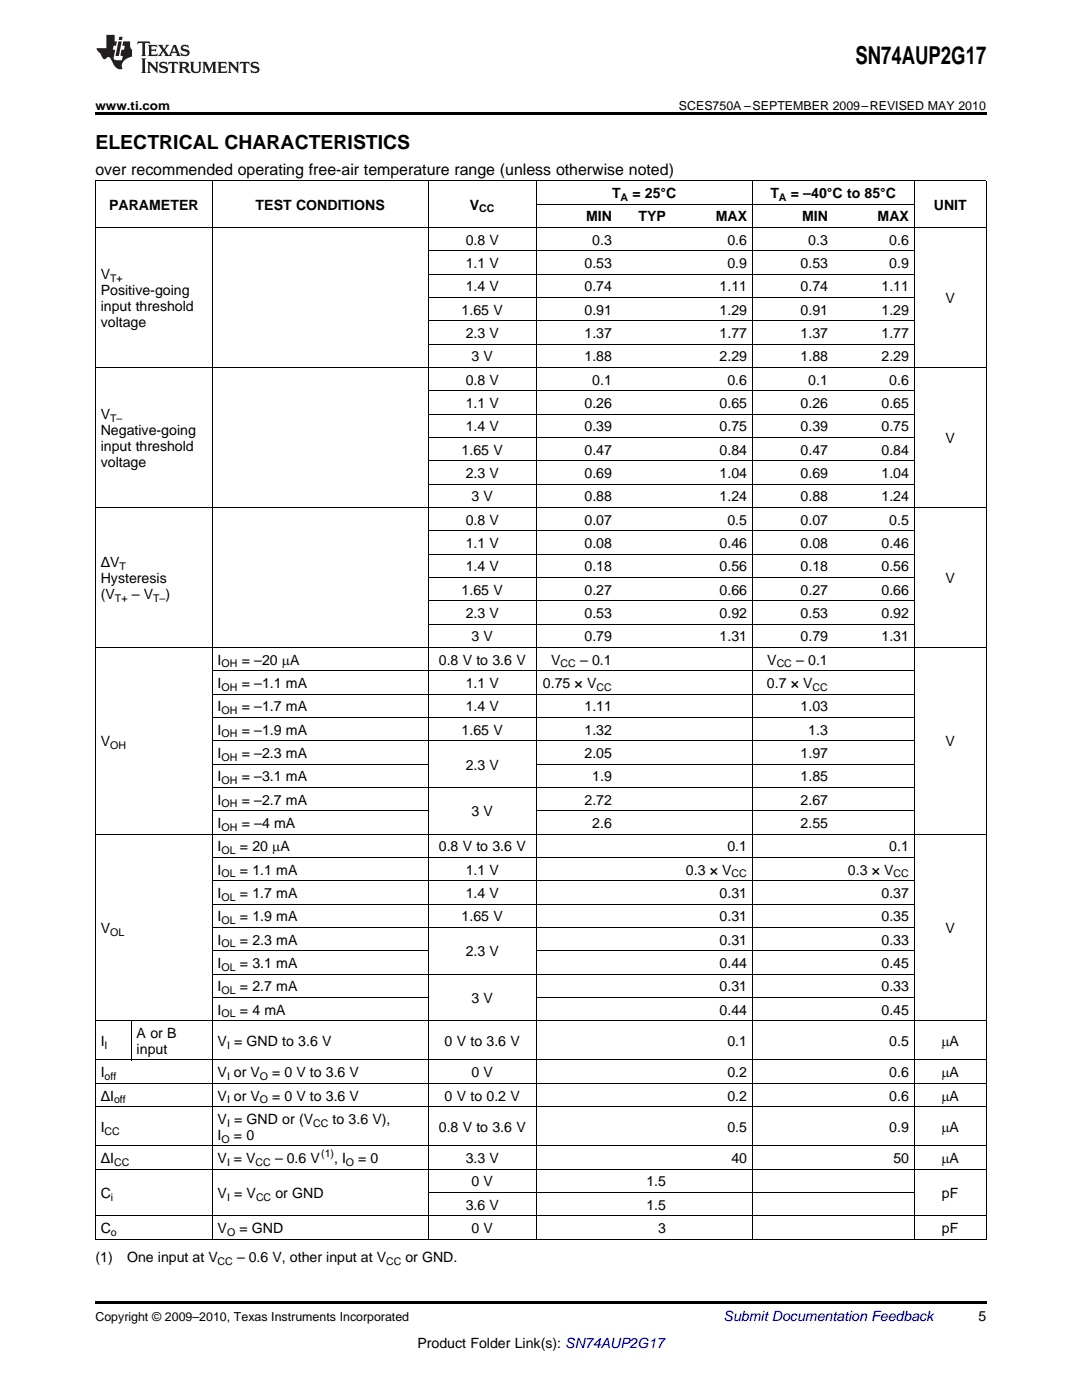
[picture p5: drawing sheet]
<svg xmlns="http://www.w3.org/2000/svg" width="216mm" height="279mm" viewBox="0 0 216 279" stroke-linecap="round" stroke-linejoin="round" font-family="sans-serif">
<g fill="#231f20">
<path d="M27.5 8.3l-.1 .5 .4-.2h.6v.1v2.1l-.2 .4h1l-.3-.4v-2.1l.1-.1h.5l.5 .2-.2-.5zM29.5 9l.2 .3v1.5l-.2 .4h1.8l.2-.6a1.04 1.04 0 0 1-1.3 .2v-.7h.6l.3 .2v-.6l-.3 .2h-.6v-.6l.8-.1 .4 .3-.2-.5zM31.5 9l.9 1.1-.9 1.1h.8l-.2-.2 .5-.7 .4 .7-.2 .2h1.5l-.1-.2 .1-.4h.9l.1 .4-.2 .2h1l-.3-.3-.7-1.9h-.5l-.9 2-.8-1 .9-1h-.8l.1 .3-.3 .5-.4-.6 .2-.2zM34.7 9.3l.4 1h-.7zM36.3 9.1a.63 .63 0 0 0-.2 .7 .63 .63 0 0 0 .6 .4l.6 .2 .1 .2a.75 .75 0 0 1-.7 .4 .75 .75 0 0 1-.6-.5l.1 .7 .1-.1a1.11 1.11 0 0 0 1.5-.6 1.13 1.13 0 0 0-1.2-.8l-.1-.4a1.04 1.04 0 0 1 1.2 .2l-.2-.5-.1 .1-.5-.2zM28.2 11.7l.2 .3v2.2l-.2 .4h1l-.3-.4v-2.2l.3-.3zM29.3 12.3l.3 .4v1.5l-.3 .4h.8l-.2-.4v-1.3l1.5 1.7v-1.9l.2-.4h-.7l.2 .4v.9l-1.1-1.3zM32 12.5a.62 .62 0 0 0-.2 .7 .62 .62 0 0 0 .6 .4l.6 .1 .1 .3a.76 .76 0 0 1-.7 .3 .76 .76 0 0 1-.6-.4l.1 .7 .1-.1a1.11 1.11 0 0 0 1.5-.6 1.13 1.13 0 0 0-1.2-.8l-.1-.4a1.04 1.04 0 0 1 1.2 .2l-.2-.6-.1 .1-.5-.1zM33.7 12.3l-.2 .7a.61 .61 0 0 1 .8-.4v1.6l-.2 .4h.9l-.2-.4v-1.6a.63 .63 0 0 1 .8 .4l-.2-.7zM35.6 12.3l.3 .4v1.5l-.3 .4h1l-.2-.2v-.8l.5 .2a.76 .76 0 0 0 1.2 .7l-1-1a.58 .58 0 0 0 .6-.5 .58 .58 0 0 0-.5-.6zM36.4 12.7l.1-.1a.45 .45 0 0 1 .5 .1 .45 .45 0 0 1 .1 .5l-.7 .2zM37.9 12.3l.2 .2a2.17 2.17 0 0 0 .3 1.9 .99 .99 0 0 0 1.6-.6v-1.1l.2-.4h-.7l.2 .2a1.92 1.92 0 0 1-.2 1.8 .6 .6 0 0 1-.9-.5v-1.1l.2-.4zM40.4 12.3l.2 .4v1.5l-.2 .4h.7l-.2-.4v-1.4l.8 1.8 .8-1.8v1.4l-.2 .4h.9l-.2-.4v-1.5l.2-.4h-.8l-.6 1.5-.6-1.5zM43.4 12.3l.2 .4v1.5l-.2 .4h1.8l.2-.6a1.04 1.04 0 0 1-1.3 .2v-.7h.5l.4 .2v-.6l-.4 .2h-.5v-.7h.8l.3 .3-.1-.6zM45.5 12.3l.2 .4v1.5l-.2 .4h.7l-.2-.4v-1.3l1.5 1.7v-1.9l.2-.4h-.7l.2 .4v.9l-1.1-1.3zM47.9 12.3l-.1 .7a.61 .61 0 0 1 .8-.4v1.6l-.3 .4h1l-.3-.4 .1-1.6a.63 .63 0 0 1 .7 .4l-.1-.7zM50.2 12.5a.62 .62 0 0 0-.2 .7 .62 .62 0 0 0 .6 .4l.6 .1 .2 .3a.76 .76 0 0 1-.8 .3 .76 .76 0 0 1-.6-.4l.1 .7 .2-.1a1.11 1.11 0 0 0 1.5-.6 1.13 1.13 0 0 0-1.3-.8l-.1-.4a1.04 1.04 0 0 1 1.2 .2l-.1-.6-.2 .1-.5-.1z"/>
<path d="M21.2 7v2.6h-1.9l.1 .4 .7 .9a.91 .91 0 0 0 1 .9 .56 .56 0 0 1 .5-.4 .56 .56 0 0 1 .5 .3l.4 .8a1.53 1.53 0 0 0 1.9 1.2 1.54 1.54 0 0 1 1-2.1l.9-.3v-1.4a1.52 1.52 0 0 1-.3-1.6h-1.4l-.2 .8h.5l-.2 .8h-.4l-.2 1v.2l.4 .1-.2 .8a1.93 1.93 0 0 1-1.6-.2l.3-1.9h-.5l.2-.8h.4l.2-.8h-.4v-1.3zM23.6 8.3l-.6 2.9h.7l.6-2.9zM23.8 7.3l-.1 .7h.6l.2-.7z"/>
</g>
<path d="M19 22.5h177.8v.5h-177.8zM19 259.7h177.8v.5h-177.8z" fill="#000"/>
<g fill="none" stroke="#000" stroke-width=".2">
<path d="M19 36.1h177.8M19.1 36.1v211.3M42.3 36.1v211.3M85.4 36.1v211.3M107 36.1v211.3M150.1 36.1v211.3M182.4 36.1v211.3M196.8 36.1v211.3M19 45.4h177.8M85.5 59.4h97M85.5 54.7h97M85.5 50h97"/>
<path d="M107 40.7h75.5M19 73.3h177.8M85.5 78h97M85.5 68.7h97M85.5 64h97M85.5 96.6h97M85.5 92h97M85.5 87.3h97M85.5 82.6h97M19 101.3h177.8M85.5 119.9h97M85.5 115.2h97"/>
<path d="M85.5 110.6h97M85.5 105.9h97M19 129.2h177.8M42.4 138.5h140.1M42.4 133.9h140.1M85.5 124.5h97M42.4 157.1h140.1M42.4 152.5h43M42.4 147.8h140.1M42.4 143.2h140.1M107 152.5h75.5M19 166.5h177.8"/>
<path d="M42.4 175.8h140.1M42.4 171.1h140.1M42.4 161.8h43M107 161.8h75.5M42.4 199.1h43M42.4 194.4h140.1M42.4 189.7h43M42.4 185.1h140.1M42.4 180.4h140.1M107 199.1h75.5M107 189.7h75.5M19 216.2h177.8"/>
<path d="M19 211.5h177.8M19 203.7h177.8M26.2 203.8v7.8M19 233.3h177.8M19 228.7h177.8M19 220.9h177.8M85.5 238h97M19 247.3h177.8M19 242.7h177.8"/>
</g>
<text font-size="4.9" x="170.7" y="12.8">SN74AUP2G17</text>
<text font-size="3.9" x="19" y="29.7">ELECTRICAL CHARACTERISTICS</text>
<text font-size="3.2" x="19" y="34.9">over recommended operating free-air temperature range (unless otherwise noted)</text>
<g font-size="2.8">
<text x="21.8" y="41.8">PARAMETER</text>
<text x="51" y="41.8">TEST CONDITIONS</text>
<text x="93.8" y="41.8">V</text>
<text x="122.1" y="39.5">T</text>
<text x="126.2" y="39.5">= 25°C</text>
<text x="153.7" y="39.5">T</text>
<text x="157.8" y="39.5">= –40°C to 85°C</text>
<text x="186.3" y="41.8">UNIT</text>
<text x="116.9" y="44.2">MIN</text>
<text x="127.4" y="44.2">TYP</text>
<text x="142.8" y="44.2">MAX</text>
<text x="160.1" y="44.2">MIN</text>
<text x="175.1" y="44.2">MAX</text>
<text x="92.9" y="48.8">0.8 V</text>
<text x="92.9" y="53.5">1.1 V</text>
<text x="116.6" y="53.5">0.53</text>
<text x="118.2" y="48.8">0.3</text>
<text x="145.1" y="48.8">0.6</text>
<text x="145.1" y="53.5">0.9</text>
<text x="159.7" y="53.5">0.53</text>
<text x="161.3" y="48.8">0.3</text>
<text x="177.4" y="48.8">0.6</text>
<text x="177.4" y="53.5">0.9</text>
<text x="20.1" y="55.7">V</text>
<text x="20.1" y="58.9">Positive-going</text>
<text x="92.9" y="58.1">1.4 V</text>
<text x="116.6" y="58.1">0.74</text>
<text x="143.6" y="58.1">1.11</text>
<text x="159.7" y="58.1">0.74</text>
<text x="175.9" y="58.1">1.11</text>
<text x="20.1" y="62.1">input threshold</text>
<text x="20.1" y="65.2">voltage</text>
<text x="92.1" y="62.8">1.65 V</text>
<text x="116.6" y="62.8">0.91</text>
<text x="143.6" y="62.8">1.29</text>
<text x="159.7" y="62.8">0.91</text>
<text x="175.9" y="62.8">1.29</text>
<text x="188.7" y="60.5">V</text>
<text x="92.9" y="67.5">2.3 V</text>
<text x="116.6" y="67.5">1.37</text>
<text x="143.6" y="67.5">1.77</text>
<text x="159.7" y="67.5">1.37</text>
<text x="175.9" y="67.5">1.77</text>
<text x="92.9" y="76.8">0.8 V</text>
<text x="94.1" y="72.1">3 V</text>
<text x="116.6" y="72.1">1.88</text>
<text x="118.2" y="76.8">0.1</text>
<text x="143.6" y="72.1">2.29</text>
<text x="145.1" y="76.8">0.6</text>
<text x="159.7" y="72.1">1.88</text>
<text x="161.3" y="76.8">0.1</text>
<text x="175.9" y="72.1">2.29</text>
<text x="177.4" y="76.8">0.6</text>
<text x="20.1" y="83.6">V</text>
<text x="92.9" y="81.4">1.1 V</text>
<text x="116.6" y="81.4">0.26</text>
<text x="143.6" y="81.4">0.65</text>
<text x="159.7" y="81.4">0.26</text>
<text x="175.9" y="81.4">0.65</text>
<text x="20.1" y="86.8">Negative-going</text>
<text x="20.1" y="90">input threshold</text>
<text x="92.9" y="86.1">1.4 V</text>
<text x="116.6" y="86.1">0.39</text>
<text x="143.6" y="86.1">0.75</text>
<text x="159.7" y="86.1">0.39</text>
<text x="175.9" y="86.1">0.75</text>
<text x="188.7" y="88.4">V</text>
<text x="20.1" y="93.2">voltage</text>
<text x="92.1" y="90.7">1.65 V</text>
<text x="92.9" y="95.4">2.3 V</text>
<text x="116.6" y="90.7">0.47</text>
<text x="116.6" y="95.4">0.69</text>
<text x="143.6" y="90.7">0.84</text>
<text x="143.6" y="95.4">1.04</text>
<text x="159.7" y="90.7">0.47</text>
<text x="159.7" y="95.4">0.69</text>
<text x="175.9" y="90.7">0.84</text>
<text x="175.9" y="95.4">1.04</text>
<text x="94.1" y="100">3 V</text>
<text x="116.6" y="100">0.88</text>
<text x="143.6" y="100">1.24</text>
<text x="159.7" y="100">0.88</text>
<text x="175.9" y="100">1.24</text>
<text x="92.9" y="104.7">0.8 V</text>
<text x="116.6" y="104.7">0.07</text>
<text x="145.1" y="104.7">0.5</text>
<text x="159.7" y="104.7">0.07</text>
<text x="177.4" y="104.7">0.5</text>
<text x="20.1" y="113.2">ΔV</text>
<text x="92.9" y="109.4">1.1 V</text>
<text x="116.6" y="109.4">0.08</text>
<text x="143.6" y="109.4">0.46</text>
<text x="159.7" y="109.4">0.08</text>
<text x="175.9" y="109.4">0.46</text>
<text x="20.1" y="116.3">Hysteresis</text>
<text x="20.1" y="119.5">(V</text>
<text x="26.3" y="119.5">– V</text>
<text x="33" y="119.5">)</text>
<text x="92.1" y="118.7">1.65 V</text>
<text x="92.9" y="114">1.4 V</text>
<text x="116.6" y="114">0.18</text>
<text x="116.6" y="118.7">0.27</text>
<text x="143.6" y="114">0.56</text>
<text x="143.6" y="118.7">0.66</text>
<text x="159.7" y="114">0.18</text>
<text x="159.7" y="118.7">0.27</text>
<text x="175.9" y="114">0.56</text>
<text x="175.9" y="118.7">0.66</text>
<text x="188.7" y="116.3">V</text>
<text x="92.9" y="123.3">2.3 V</text>
<text x="116.6" y="123.3">0.53</text>
<text x="143.6" y="123.3">0.92</text>
<text x="159.7" y="123.3">0.53</text>
<text x="175.9" y="123.3">0.92</text>
<text x="94.1" y="128">3 V</text>
<text x="116.6" y="128">0.79</text>
<text x="143.6" y="128">1.31</text>
<text x="159.7" y="128">0.79</text>
<text x="175.9" y="128">1.31</text>
<text x="43.4" y="132.6">I</text>
<text x="43.4" y="137.3">I</text>
<text x="48.2" y="132.6">= –20 mA</text>
<text x="48.2" y="137.3">= –1.1 mA</text>
<text x="87.6" y="132.6">0.8 V to 3.6 V</text>
<text x="92.9" y="137.3">1.1 V</text>
<text x="108.3" y="137.3">0.75 × V</text>
<text x="110" y="132.6">V</text>
<text x="115.8" y="132.6">– 0.1</text>
<text x="153" y="137.3">0.7 × V</text>
<text x="153.1" y="132.6">V</text>
<text x="158.9" y="132.6">– 0.1</text>
<text x="43.4" y="142">I</text>
<text x="48.2" y="142">= –1.7 mA</text>
<text x="92.9" y="142">1.4 V</text>
<text x="116.6" y="142">1.11</text>
<text x="159.7" y="142">1.03</text>
<text x="20.1" y="148.9">V</text>
<text x="43.4" y="146.6">I</text>
<text x="48.2" y="146.6">= –1.9 mA</text>
<text x="92.1" y="146.6">1.65 V</text>
<text x="116.6" y="146.6">1.32</text>
<text x="161.3" y="146.6">1.3</text>
<text x="188.7" y="148.9">V</text>
<text x="43.4" y="151.3">I</text>
<text x="43.4" y="155.9">I</text>
<text x="48.2" y="151.3">= –2.3 mA</text>
<text x="48.2" y="155.9">= –3.1 mA</text>
<text x="92.9" y="153.6">2.3 V</text>
<text x="116.6" y="151.3">2.05</text>
<text x="118.2" y="155.9">1.9</text>
<text x="159.7" y="151.3">1.97</text>
<text x="159.7" y="155.9">1.85</text>
<text x="43.4" y="160.6">I</text>
<text x="48.2" y="160.6">= –2.7 mA</text>
<text x="116.6" y="160.6">2.72</text>
<text x="159.7" y="160.6">2.67</text>
<text x="43.4" y="165.2">I</text>
<text x="48.2" y="165.2">= –4 mA</text>
<text x="94.1" y="162.9">3 V</text>
<text x="118.2" y="165.2">2.6</text>
<text x="159.7" y="165.2">2.55</text>
<text x="43.4" y="169.9">I</text>
<text x="47.9" y="169.9">= 20 mA</text>
<text x="87.6" y="169.9">0.8 V to 3.6 V</text>
<text x="145.1" y="169.9">0.1</text>
<text x="177.4" y="169.9">0.1</text>
<text x="43.4" y="174.6">I</text>
<text x="43.4" y="179.2">I</text>
<text x="47.9" y="174.6">= 1.1 mA</text>
<text x="47.9" y="179.2">= 1.7 mA</text>
<text x="92.9" y="174.6">1.1 V</text>
<text x="92.9" y="179.2">1.4 V</text>
<text x="136.9" y="174.6">0.3 × V</text>
<text x="143.6" y="179.2">0.31</text>
<text x="169.2" y="174.6">0.3 × V</text>
<text x="175.9" y="179.2">0.37</text>
<text x="43.4" y="183.9">I</text>
<text x="47.9" y="183.9">= 1.9 mA</text>
<text x="92.1" y="183.9">1.65 V</text>
<text x="143.6" y="183.9">0.31</text>
<text x="175.9" y="183.9">0.35</text>
<text x="20.1" y="186.2">V</text>
<text x="43.4" y="188.5">I</text>
<text x="47.9" y="188.5">= 2.3 mA</text>
<text x="92.9" y="190.9">2.3 V</text>
<text x="143.6" y="188.5">0.31</text>
<text x="175.9" y="188.5">0.33</text>
<text x="188.7" y="186.2">V</text>
<text x="43.4" y="193.2">I</text>
<text x="43.4" y="197.8">I</text>
<text x="47.9" y="193.2">= 3.1 mA</text>
<text x="47.9" y="197.8">= 2.7 mA</text>
<text x="143.6" y="193.2">0.44</text>
<text x="143.6" y="197.8">0.31</text>
<text x="175.9" y="193.2">0.45</text>
<text x="175.9" y="197.8">0.33</text>
<text x="43.4" y="202.5">I</text>
<text x="47.9" y="202.5">= 4 mA</text>
<text x="94.1" y="200.2">3 V</text>
<text x="143.6" y="202.5">0.44</text>
<text x="175.9" y="202.5">0.45</text>
<text x="20.1" y="208.7">I</text>
<text x="27.3" y="207.2">A or B</text>
<text x="43.4" y="208.7">V = GND to 3.6 V</text>
<text x="88.7" y="208.7">0 V to 3.6 V</text>
<text x="145.1" y="208.7">0.1</text>
<text x="177.4" y="208.7">0.5</text>
<text x="187.9" y="208.7">mA</text>
<text x="20.1" y="215">I</text>
<text x="27.3" y="210.3">input</text>
<text x="43.4" y="215">V or V</text>
<text x="54.3" y="215">= 0 V to 3.6 V</text>
<text x="94.1" y="215">0 V</text>
<text x="145.1" y="215">0.2</text>
<text x="177.4" y="215">0.6</text>
<text x="187.9" y="215">mA</text>
<text x="20.1" y="219.6">ΔI</text>
<text x="43.4" y="219.6">V or V</text>
<text x="54.3" y="219.6">= 0 V to 3.6 V</text>
<text x="88.7" y="219.6">0 V to 0.2 V</text>
<text x="145.1" y="219.6">0.2</text>
<text x="177.4" y="219.6">0.6</text>
<text x="187.9" y="219.6">mA</text>
<text x="20.1" y="225.9">I</text>
<text x="43.4" y="224.3">V = GND or (V</text>
<text x="43.4" y="227.5">I</text>
<text x="46.7" y="227.5">= 0</text>
<text x="66.4" y="224.3">to 3.6 V),</text>
<text x="87.6" y="225.9">0.8 V to 3.6 V</text>
<text x="145.1" y="225.9">0.5</text>
<text x="177.4" y="225.9">0.9</text>
<text x="187.9" y="225.9">mA</text>
<text x="20.1" y="232.1">ΔI</text>
<text x="43.4" y="232.1">V = V</text>
<text x="54.9" y="232.1">– 0.6 V</text>
<text x="66.7" y="232.1">, I</text>
<text x="71.4" y="232.1">= 0</text>
<text x="92.9" y="232.1">3.3 V</text>
<text x="145.9" y="232.1">40</text>
<text x="178.3" y="232.1">50</text>
<text x="187.9" y="232.1">mA</text>
<text x="20.1" y="239.1">C</text>
<text x="43.4" y="239.1">V = V</text>
<text x="55" y="239.1">or GND</text>
<text x="94.1" y="236.8">0 V</text>
<text x="129" y="236.8">1.5</text>
<text x="188" y="239.1">pF</text>
<text x="92.9" y="241.4">3.6 V</text>
<text x="129" y="241.4">1.5</text>
<text x="19" y="252">(1)</text>
<text x="20.1" y="246.1">C</text>
<text x="25.4" y="252">One input at V</text>
<text x="43.4" y="246.1">V</text>
<text x="47.3" y="252">– 0.6 V, other input at V</text>
<text x="47.8" y="246.1">= GND</text>
<text x="80.9" y="252">or GND.</text>
<text x="94.1" y="246.1">0 V</text>
<text x="131.3" y="246.1">3</text>
<text x="188" y="246.1">pF</text>
<text x="195.3" y="263.6">5</text>
<text x="83.3" y="269">Product Folder Link(s): SN74AUP2G17</text>
</g>
<text font-size="2.8" fill="#0000c8" x="144.4" y="263.6">Submit Documentation Feedback</text>
<g font-size="2.5">
<text x="19" y="21.9">www.ti.com</text>
<text x="135.5" y="21.9">SCES750A –SEPTEMBER 2009–REVISED MAY 2010</text>
<text x="19" y="263.6">Copyright © 2009–2010, Texas Instruments Incorporated</text>
</g>
<g font-size="2.1">
<text x="123.8" y="40.1">A</text>
<text x="155.4" y="40.1">A</text>
<text x="95.6" y="42.4">CC</text>
<text x="22" y="56.3">T+</text>
<text x="22" y="84.2">T–</text>
<text x="23.8" y="113.7">T</text>
<text x="22.9" y="120.1">T+</text>
<text x="30.6" y="120.1">T–</text>
<text x="44.2" y="133.2">OH</text>
<text x="44.2" y="137.9">OH</text>
<text x="111.9" y="133.2">CC</text>
<text x="119" y="137.9">CC</text>
<text x="155" y="133.2">CC</text>
<text x="162.1" y="137.9">CC</text>
<text x="44.2" y="142.5">OH</text>
<text x="22" y="149.5">OH</text>
<text x="44.2" y="147.2">OH</text>
<text x="44.2" y="151.8">OH</text>
<text x="44.2" y="156.5">OH</text>
<text x="44.2" y="161.1">OH</text>
<text x="44.2" y="165.8">OH</text>
<text x="44.2" y="170.5">OL</text>
<text x="44.2" y="175.1">OL</text>
<text x="44.2" y="179.8">OL</text>
<text x="146" y="175.1">CC</text>
<text x="178.3" y="175.1">CC</text>
<text x="44.2" y="184.4">OL</text>
<text x="22" y="186.8">OL</text>
<text x="44.2" y="189.1">OL</text>
<text x="44.2" y="193.7">OL</text>
<text x="44.2" y="198.4">OL</text>
<text x="44.2" y="203.1">OL</text>
<text x="20.9" y="209.3">I</text>
<text x="45.3" y="209.3">I</text>
<text x="20.9" y="215.5">off</text>
<text x="45.3" y="215.5">I</text>
<text x="51.9" y="215.5">O</text>
<text x="22.8" y="220.2">off</text>
<text x="45.3" y="220.2">I</text>
<text x="51.9" y="220.2">O</text>
<text x="20.9" y="226.4">CC</text>
<text x="45.3" y="224.9">I</text>
<text x="62.5" y="224.9">CC</text>
<text x="22.8" y="232.7">CC</text>
<text x="44.2" y="228">O</text>
<text x="45.3" y="232.7">I</text>
<text x="51" y="232.7">CC</text>
<text x="64.1" y="231">(1)</text>
<text x="69" y="232.7">O</text>
<text x="22.1" y="239.7">i</text>
<text x="45.3" y="239.7">I</text>
<text x="51.1" y="239.7">CC</text>
<text x="22.1" y="246.7">o</text>
<text x="45.3" y="246.7">O</text>
<text x="43.4" y="252.5">CC</text>
<text x="77" y="252.5">CC</text>
</g>
</svg>
